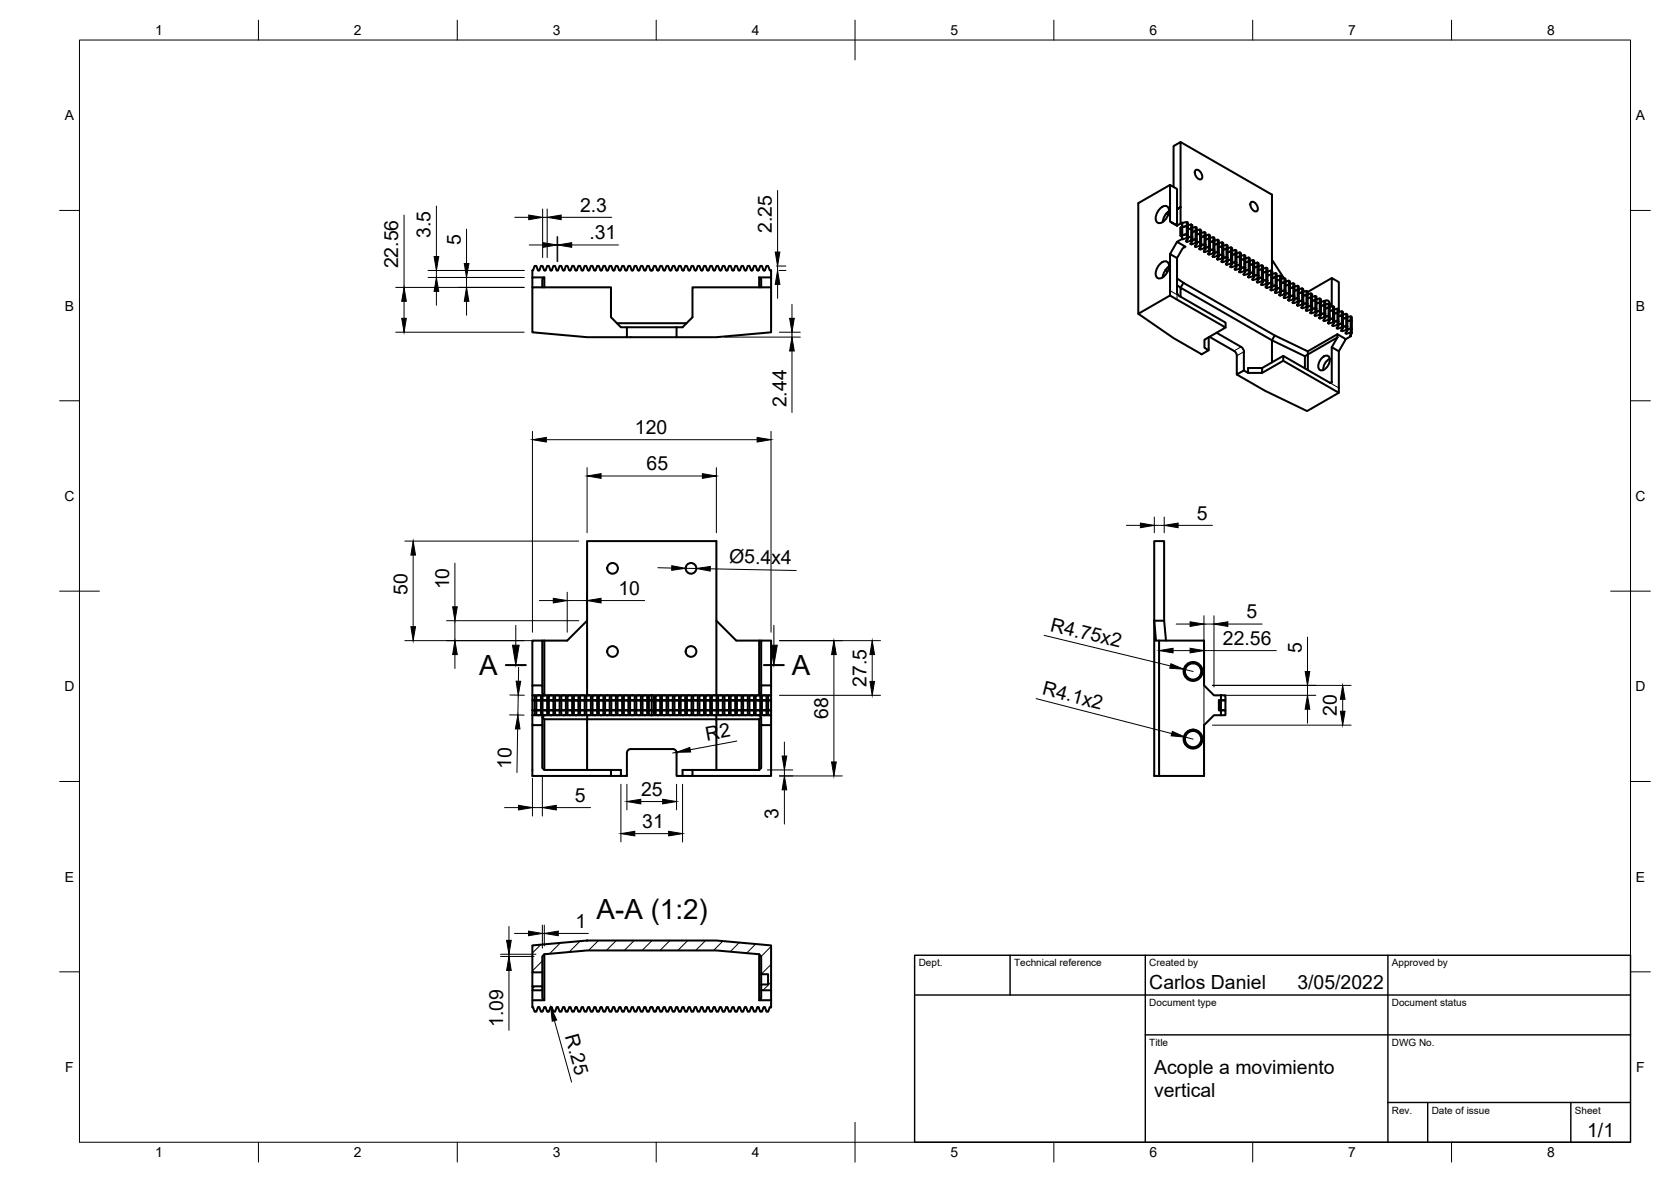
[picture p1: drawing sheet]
<svg xmlns="http://www.w3.org/2000/svg" width="420mm" height="297mm" viewBox="0 0 420 297" stroke-linecap="round" stroke-linejoin="round" font-family="sans-serif">
<!-- layer: Visible -->
<g fill="none" stroke="#000" stroke-width=".51">
<path d="M296.8 35.7l23 13.2v16.4l3 4.6M291.8 52.3a1.19 1.19 0 0 1 1.7-.5 1.19 1.19 0 0 1 .4 1.7l-.5 1.1a2.1 2.1 0 0 1-2.3 1.4 2.11 2.11 0 0 1 0-2.8zM293.2 53.7l.4 .2M293.8 53.8l-.2 .1 .2-.1M294 53l-1.1 1.2-.5 1.6M294.2 55.7v-9.2l1.8 1v9.2l-1.8-1 1.8 1 1.2-.7M294.2 46.5l-8 4.6v27.8M295.1 47v-10.3l1.7-1v20.5M296 52.6l.8-.5-.8 .5M297.3 59.1l-.1 1M297.3 57l-.1 2-.4 .3v-2.1l.4-.2-.4 .2v2.1l.5-.2M297.3 59.1h.1"/>
<path d="M297.3 57h.1M297.4 59.1l1-.3v1l-1.2 .3M298.4 56.8l-1 .3 1-.3v2l.3 .2v1l-.3-.2M298.4 55.8l.3 .1v1l-.3-.1zM298.4 55.8l-1.2 .2 .1 1M298.4 56.8l.3 .1v2.1l-.3-.2-1 .3M299.5 57.4l.3 .2v2l-.3-.1-.8 .2 .8-.2v1l-1 .3M299.5 57.4l-.8 .2 .8-.2v2.1l.3 .1v1l-.3-.1M299.5 56.4l.3 .2v1l-.3-.2zM299.5 56.4l-.8 .2M300.6 58l.3 .2v2.1l-.3-.2-.8 .2 .8-.2v1l-1 .3M300.6 58l-.8 .3 .8-.3v2.1l.3 .2v1l-.3-.2"/>
<path d="M300.6 57l.3 .2v1l-.3-.2zM300.6 57l-.8 .2M300.7 42.7a1.55 1.55 0 0 1 1.3 2.3 1.55 1.55 0 0 1-1.3-2.3zM301.7 58.7l.3 .2v2l-.3-.2-.8 .3 .8-.3v1.1l-1.1 .2M301.7 58.7l-.8 .2 .8-.2v2l.3 .2v1l-.3-.1M301.7 57.7l.3 .2v1l-.3-.2zM301.7 57.7l-.8 .2M302.9 59.3l.2 .2v2.1l-.2-.2-.9 .2 .9-.2v1l-1.2 .2M302.9 59.3l-.9 .2 .9-.2v2.1l.2 .2v1l-.2-.2M302.9 58.3l.2 .2v1l-.2-.2zM302.9 58.3l-.9 .2M304 60l.2 .1v2.1l-.2-.2-.9 .2 .9-.2v1l-1 .3"/>
<path d="M304 60l-.9 .2 .9-.2v2l.2 .2v1l-.2-.2M304 59l.2 .1v1l-.2-.1zM304 59l-.9 .2M305.1 59.6l.3 .2v1l-.3-.2zM305.1 59.6l-.9 .2M314.7 50.8a1.55 1.55 0 0 1 1.3 2.3 1.55 1.55 0 0 1-1.3-2.3zM133.9 72.2h19.7v7.5l2.5 2.5h1.5v2.5h-10l-13.7-1.2zM133.9 72.2v-2.5h3l-.5 .5v2M134 67.9l.4-1.1h.5l.3 1.1M134.1 67.9l-.2 .1v1.7M135.3 67.9l.1 .1M136.8 67.9l-.4-1.1h-.4l-.4 1.1-.2 .1"/>
<path d="M136.9 69.7v2.5M138.8 67.9h-.4l-.4-1.1h-.4l-.4 1.1h-.4M138.8 67.9l.3-1.1h.5l.4 1.1M140.3 67.9l.4-1.1h.4l.4 1.1M140.3 67.9h-.3M141.5 67.9l.2 .1M143.1 67.9l-.4-1.1h-.4l-.4 1.1-.3 .1M145 67.9h-.3l-.4-1.1h-.4l-.4 1.1h-.4M145.1 67.9l.3-1.1h.5l.3 1.1M146.6 67.9l.4-1.1h.4l.4 1.1M146.6 67.9h-.4M147.8 67.9l.1 .1"/>
<path d="M148.2 67.9l.4-1.1h.4l.4 1.1M148.2 67.9l-.3 .1M151.3 67.9h-.3l-.4-1.1h-.4l-.4 1.1h-.4M151.3 67.9l.4-1.1h.4l.4 1.1M152.5 67.9h.4l.4-1.1h.4l.4 1.1M154.1 67.9l.1 .1M154.5 67.9l.4-1.1h.4l.4 1.1M154.5 67.9l-.3 .1M155.7 67.9h.4l.3-1.1h.5l.3 1.1M157.6 67.9h-.3M157.6 67.9l.4-1.1h.4l.4 1.1M158.8 67.9h.4l.4-1.1h.4l.4 1.1"/>
<path d="M160.4 67.9l.1 .1M160.8 67.9l.3-1.1h.5l.3 1.1M160.8 67.9l-.3 .1M162 67.9h.3l.4-1.1h.5l.3 1.1M163.5 67.9h.5l.4-1.1h.5l.3 1.1h.4l.4-1.1h.4l.4 1.1 .3 .1 .5-1.2h.4l.4 1.1 .3 .1 .5-1.2h.4l.4 1.1 .2 .1 .5-1.2h.5l.3 1.1 .3 .1 .5-1.2h.4l.4 1.1 .3 .1 .5-1.2h.4l.4 1.1 .2 .1 .6-1.2h.4l.4 1.1 .2 .1 .5-1.2h.4l.4 1.1 .3 .1 .5-1.2h.4l.4 1.1 .3 .1 .5-1.2h.4l.4 1.1 .2 .1 .5-1.2h.5l.3 1.1 .3 .1 .5-1.2h.4l.4 1.1 .3 .1 .5-1.2h.4l.4 1.1 .2 .1 .6-1.2h.4l.3 1.1 .3 .1 .5-1.2h.4l.4 1.1 .3 .1 .5-1.2h.4l.4 1.1 .3 .1 .5-1.2h.4l.4 1.1 .2 .1 .5-1.2h.4l.4 1.1h.4v1.8M190.9 69.7v2.5M191.4 72.2v-2l-.5-.5h3v2.5M193.9 72.2h-19.8v7.5l-2.5 2.5h-1.5M193.9 72.2v11.3l-13.8 1.2h-10M286.2 78.9l8-4.6 14 8-5.3 3.1v2l1 .6-1.7 1-7.1-4zM291.8 66.2a1.19 1.19 0 0 1 1.7-.4 1.19 1.19 0 0 1 .4 1.6l-.5 1.1a2.1 2.1 0 0 1-2.3 1.4 2.11 2.11 0 0 1 0-2.8zM292.4 69.2l.3 .2"/>
<path d="M293 67.9l.5 .4M294 66.9l-1.1 1.2-.5 1.6M294.2 63.8v10.5M296 60.8l2.1 1.2-.7 .4-1.4 2.5-1.8-1.1zM296 64.9v8.7l.3 .7 11.9 6.8v1.2M296 70l1.6 1.1M296.8 74.6v-2.3l23 13.2v5.6M297.2 60.1l-1.2 .7M297.6 71.1l22.9 13.2 8.3 4 7.5-4.3M297.6 71.1l-.8 1.2-.8-.6M298.2 60.6l.2 .1M298.4 60.7h.1"/>
<path d="M298.7 60l-.5 .6M299.4 61.3l.1 .1M299.5 61.4h.1M299.8 60.6l-.4 .7M300.5 62h.1M300.9 61.3l-.4 .6M301.6 62.5v.1M301.6 62.6l.1 .1M302 61.9l-.4 .6M303.1 62.6l-.4 .5 .3 .2M305.1 60.6l.3 .2v2l-.3-.1-.9 .2 .9-.2v1l-1.2 .2-.1-.1 .4-.6M305.1 60.6l-.9 .2 .9-.2v2.1l.3 .1v1l-.3-.1"/>
<path d="M306 65.2h.1M306.2 65.2h.1M306.2 61.3l.3 .1v2.1l-.3-.2-.8 .2 .8-.2v1l-1.2 .3-.1-.2 .5-.6M306.2 61.3l-.8 .2 .8-.2v2l.3 .2v1l-.3-.2M306.2 60.2l.3 .2v1l-.3-.1zM306.2 60.2l-.8 .3M306.5 64.5l-.5 .6M307.3 61.9l.3 .2v2l-.3-.2-.8 .3 .8-.3v1.1l-1 .2M307.3 61.9l-.8 .2 .8-.2v2l.3 .2v1l-.3-.1M307.3 60.9l.3 .2v1l-.3-.2zM307.3 60.9l-.8 .2M308.2 66.3l.2 .2"/>
<path d="M308.4 62.5l.3 .2v2.1l-.3-.2-.8 .2 .8-.2v1l-1.1 .3-.2-.2 .5-.6M308.4 62.5l-.8 .2 .8-.2v2.1l.3 .2v1l-.3-.2M308.4 61.5l.3 .2v1l-.3-.2zM308.4 61.5l-.8 .2M308.7 65.8l-.5 .5M309.5 63.2l.3 .1v2.1l-.3-.2-.8 .2 .8-.2v1l-1.1 .3M309.5 63.2l-.8 .2 .8-.2v2l.3 .2v1l-.3-.2M309.5 62.2l.3 .1v1l-.3-.1zM309.5 62.2l-.8 .2M310.6 63.8l.3 .2v2l-.3-.1-.8 .2 .8-.2v1l-1.1 .2-.1-.1 .4-.6M310.6 63.8l-.8 .2 .8-.2v2.1l.3 .1v1l-.3-.1M310.6 62.8l.3 .2v1l-.3-.2z"/>
<path d="M310.6 62.8l-.8 .2M311.6 68.3l.2 .1M311.7 64.5l.3 .1v2.1l-.3-.2-.8 .2 .8-.2v1l-1.1 .3-.1-.2 .4-.6M311.7 64.5l-.8 .2 .8-.2v2l.3 .2v1l-.3-.2M311.7 63.4l.3 .2v1l-.3-.1zM311.7 63.4l-.8 .3M312 67.7l-.4 .6M312.8 65.1l.3 .2v2l-.3-.2-.8 .3 .8-.3v1.1l-1 .2M312.8 65.1l-.8 .2 .8-.2v2l.3 .2v1l-.3-.1M312.8 64.1l.3 .1v1.1l-.3-.2zM312.8 64.1l-.8 .2M313.1 68.3l-.4 .7"/>
<path d="M314 65.7l.3 .2v2.1l-.3-.2-.9 .2 .9-.2v1l-1.3 .2M314 65.7l-.9 .2 .9-.2v2.1l.3 .2v1l-.3-.2M314 64.7l.3 .2v1l-.3-.2zM314 64.7l-.9 .2M314.3 69l-.5 .6M314.9 70.2l.1 .1M315.1 66.4l.3 .2v2l-.3-.2-.8 .2 .8-.2v1l-1 .3-.3-.2M315.1 66.4l-.8 .2 .8-.2v2l.3 .2v1l-.3-.2M315.1 65.3l.3 .2v1.1l-.3-.2zM315.1 65.3l-.8 .3M315.4 69.6l-.5 .6M316 70.8l.1 .2"/>
<path d="M316.2 71h.1M316.2 67l.3 .2v2l-.3-.1-.8 .2 .8-.2v1l-1.2 .2M316.2 67l-.8 .2 .8-.2v2.1l.3 .1v1.1l-.3-.2M316.2 66l.3 .2v1l-.3-.2zM316.2 66l-.8 .2M316.5 70.3l-.5 .5M317.3 67.7l.3 .1v2.1l-.3-.2-.8 .2 .8-.2v1l-1 .3M317.3 67.7l-.8 .2 .8-.2v2l.3 .2v1l-.3-.2M317.3 66.6l.3 .2v1l-.3-.1zM317.3 66.6l-.8 .3M317.6 70.9l-.5 .6 .3 .1M318.4 68.3l.3 .2v2l-.3-.2-.8 .3 .8-.3v1.1l-1 .2"/>
<path d="M318.4 68.3l-.8 .2 .8-.2v2l.3 .2v1l-.3-.1M318.4 67.3l.3 .1v1.1l-.3-.2zM318.4 67.3l-.8 .2M318.4 71.8v.5l-.1-.2M318.7 71.5l-.5 .6M319.6 69l.3 .2v2l-.3-.2-.9 .3 .9-.3v1.1l-1.1 .2M319.6 69l-.9 .2 .9-.2v2l.3 .2v1l-.3-.1M319.6 68l.3 .1v1.1l-.3-.2zM319.6 68l-.9 .2M319.8 65.3v2.8M319.9 72.2l-.4 .6 .2 .2M320.7 69.6l.3 .2v2l-.3-.1-.8 .2 .8-.2v1l-1 .3"/>
<path d="M320.7 69.6l-.8 .3 .8-.3v2.1l.3 .1v1.1l-.3-.2M320.7 68.6l.3 .2v1l-.3-.2zM320.7 68.6l-.8 .2M321 72.9l-.4 .6M321.8 70.3l.3 .1v2.1l-.3-.2-.8 .2 .8-.2v1l-1 .3-.2-.2M321.8 70.3l-.8 .2 .8-.2v2l.3 .2v1l-.3-.2M321.8 69.2l.3 .2v1l-.3-.1zM321.8 69.2l-.8 .3M322.1 73.5l-.4 .6 .1 .1M323 70.9l.3 .2v2l-.3-.1-.9 .2 .9-.2v1l-1.2 .2M323 70.9l-.9 .2 .9-.2v2.1l.3 .1v1.1l-.3-.2M323 69.9l.3 .2v1l-.3-.2z"/>
<path d="M323 69.9l-.9 .2M323.3 74.2l-.5 .6M323.3 70.6v.1M324.1 71.6l.3 .1v2.1l-.3-.2-.8 .2 .8-.2v1l-1.3 .2M324.1 71.6l-.8 .2 .8-.2v2l.3 .2v1l-.3-.2M324.1 70.5l.3 .2v1l-.3-.1zM324.1 70.5l-.8 .2M324.4 74.8l-.5 .6 .3 .1M325 76v.1M325 76.1l.1 .1M325.2 76.1l.1 .1M325.2 72.2l.3 .2v2l-.3-.2-.8 .3 .8-.3v1.1l-1 .2"/>
<path d="M325.2 72.2l-.8 .2 .8-.2v2l.3 .2v1l-.3-.1M325.2 71.2l.3 .1v1.1l-.3-.2zM325.2 71.2l-.8 .2M325.5 75.4l-.5 .6M326.1 76.7l.1 .1M326.3 72.8l.3 .2v2l-.3-.1-.8 .2 .8-.2v1l-1 .3M326.3 72.8l-.8 .3 .8-.3v2.1l.3 .1v1.1l-.3-.2M326.3 71.8l.3 .2v1l-.3-.2zM326.3 71.8l-.8 .2M326.6 76.1l-.5 .6M326.6 72.6v.1M327.4 73.5l.3 .1v2.1l-.3-.2-.8 .2 .8-.2v1l-1.1 .3"/>
<path d="M327.4 73.5l-.8 .2 .8-.2v2l.3 .2v1l-.3-.2M327.4 72.5l.3 .1v1l-.3-.1zM327.4 72.5l-.8 .2M327.7 76.7l-.5 .6M327.7 73.2l.2 .1M328.5 74.1l.3 .2v2l-.3-.1-.8 .2 .8-.2v1l-1 .2-.3-.1M328.5 74.1l-.8 .2 .8-.2v2.1l.3 .1v1.1l-.3-.2M328.5 73.1l.3 .2v1l-.3-.2zM328.5 73.1l-.8 .2M328.8 77.4l-.5 .5 .2 .2M329.6 74.7l.3 .2v2.1l-.3-.2-.8 .2 .8-.2v1l-1.1 .3M329.6 74.7l-.8 .3 .8-.3v2.1l.3 .2v1l-.3-.2"/>
<path d="M329.6 73.7l.3 .2v1l-.3-.2zM329.9 78l-.4 .6M330.7 75.4l.3 .2v2l-.3-.2-.8 .2 .8-.2v1.1l-1.2 .1M330.7 75.4l-.8 .2 .8-.2v2l.3 .2v1l-.3-.1M330.7 74.4l.3 .1v1.1l-.3-.2zM330.7 74.4l-.8 .2M331.8 76l.3 .2v2l-.3-.1-.8 .2 .8-.2v1l-1.1 .3-.1-.2 .4-.6M331.8 76l-.8 .2 .8-.2v2.1l.3 .1v1.1l-.3-.2M331.8 75l.3 .2v1l-.3-.2zM331.8 75l-.8 .2M332.1 79.3l-.4 .5M332.9 75.7a.92 .92 0 0 1 1.1-.1 .92 .92 0 0 1 .4 1.1"/>
<path d="M333 76.7l.2 .1v2.1l-.2-.2-.9 .2 .9-.2v1l-1 .3-.3-.2M333 76.7l-.9 .2 .9-.2v2l.2 .2v1l-.2-.2M333 75.7l.2 .1v1l-.2-.1zM333 75.7l-.9 .2M333.2 79.9l-.4 .7M334.1 77.3l.2 .2v2l-.2-.1-.9 .2 .9-.2v1l-1.3 .2M334.1 77.3l-.9 .2 .9-.2v2.1l.2 .1v1l-.2-.1M334.1 76.3l.2 .2v1l-.2-.2zM334.1 76.3l-.9 .2M334.4 76.3h-.2M334.9 77v-7.1l1.7 1v7.5M334.9 69.9l-6.1 3.4v.6l.8-.2"/>
<path d="M335.2 77.9l.3 .2v2.1l-.3-.2-.9 .2 .9-.2v1l-1 .3-.3-.2M335.2 77.9l-.9 .3 .9-.3v2.1l.3 .2v1l-.3-.2M335.2 76.9l.3 .2v1l-.3-.2zM335.2 76.9l-.9 .2M336.3 78.6l.3 .2v2l-.3-.2-.8 .3 .8-.3v1.1l-1.2 .2M336.3 78.6l-.8 .2 .8-.2v2l.3 .2v1l-.3-.1M336.3 77.6l.3 .1v1.1l-.3-.2zM336.3 77.6l-.8 .2M337.4 79.2l.3 .2v2.1l-.3-.2-.8 .2 .8-.2v1l-1 .3M337.4 79.2l-.8 .2 .8-.2v2.1l.3 .2v1l-.3-.2M337.4 78.2l.3 .2v1l-.3-.2zM337.4 78.2l-.8 .2"/>
<path d="M338.5 79.9l.3 .1v2.1l-.3-.2-.8 .2 .8-.2v1l-1.1 .3-.2-.2 .5-.5M338.5 79.9l-.8 .2 .8-.2v2l.3 .2v1l-.3-.2M338.5 78.9l.3 .1v1l-.3-.1zM338.5 78.9l-.8 .2M339.6 79.5l.3 .2v1l-.3-.2zM339.6 79.5l-.8 .2M155.1 81.2h17.5M157.6 82.2h12.5M157.6 84.7h12.5M170.1 82.2v2.5M303.9 84.8v3.2M304.1 84.7l6.2 3.5 .5 .5 .2 .7"/>
<path d="M305.9 83.6l6.2 3.6M311 89.4v4.7l1.8-1M311 94.1l7.1 4.1 10.6 5.1 7.9-4.6M312.1 87.2l.5 .5 .2 .7M317.4 92.5v1.2h-3.6M320.5 84.3l-.7 1.2 8.3 4 .7-.4v-.8M322.7 89.4v1.3l-5.3 3M328.1 89.5v3.1M332.5 89.8a1.04 1.04 0 0 1 1.4-.3 1.04 1.04 0 0 1 .4 1.4l-.3 .9a1.66 1.66 0 0 1-2.2 1.1 2.44 2.44 0 0 1 .7-3.1zM334.3 80.5l-.4 .6M334.4 90.2a3 3 0 0 0-1.7 2.8M334.9 87.3v8.8l-.4 .2-11.8-6.9-5.3 3.1h-3.6v1.2l-1-.6v-4.7"/>
<path d="M335 81.8l.1 .1M335.5 81.2l-.5 .6M336.1 82.5l.3 .1M336.3 84l2.1 1.2-1.8 3.1-1.7-1 1.4-2.5zM336.3 84.8l-7.5 4.3v3.9M336.6 81.8l-.4 .7M336.6 88.3v10.4l-13.9-8M338.8 83.1l-.5 .6M339.5 84.3v.1M339.5 84.4l.2 .1M339.6 80.5l.3 .2v2l-.3-.1-.8 .2 .8-.2v1l-1 .2-.2-.1M339.6 80.5l-.8 .2 .8-.2v2.1l.3 .1v1l-.3-.1"/>
<path d="M339.7 84.1v.4M339.7 84.5l-1.3 .7M339.9 83.7l-.5 .6M147.6 156v18.7M180.1 156l.1 18.7h-1.2v1.3h.8M290.2 156v39h12.5v-12.8l2.5-2.5h1.8M290.2 156l.5 5h12v11.2l2.5 2.5h1.8M290.2 156h2.5l.5 5M290.2 156v-20h2.5v20M133.9 172.2v-11.2h2.5v11.2M133.9 179.7v2.5h2.5v-2M133.9 178.5v1.2"/>
<path d="M133.9 178.5h.5v1.2h-.5M134 176h.4v2.5h.5v1.2h-.5M134 176h.9v2.5h1.1v1.2h-1.1M134 176h-.1v2.5M134.4 174.7h-.5v1.3h.1M134.9 174.7h-.5v1.3h1.2M135.6 176h.4v2.5h.4v1.2h-.4M135.6 176h.8v2.5h1.2v1.2h-1.2M136 174.7h-1.1v1.3h.7M136.4 161h6.2l5-5v-20h32.5v20l5 5h6.3M136.4 174.7h-.4v1.3h1.2M136.9 161v13.7l-.5-.5v-2h-2.5v2.5"/>
<path d="M136.9 179.7l-.5 .5M137.2 176h.4v2.5h.4v1.2h-.4M137.2 176h.8v2.5h1.1v1.2h-1.1M137.6 174.7h-1.2v1.3h.8M138 174.7h-.4v1.3h1.2M138.8 176h.3v2.5h.5v1.2h-.5M138.8 176h.8v2.5h1.1v1.2h-1.1M139.1 174.7h-1.1v1.3h.8M139.6 174.7h-.5v1.3h1.2M140.3 176h.4v2.5h.4v1.2h-.4M140.3 176h.8v2.5h1.2v1.2h-1.2M140.7 174.7h-1.1v1.3h.7"/>
<path d="M141.1 174.7h-.4v1.3h1.2M141.9 176h.4v2.5h.4v1.2h-.4M141.9 176h.8v2.5h1.2v1.2h-1.2M142.3 174.7h-1.2v1.3h.8M142.7 174.7h-.4v1.3h1.2M143.5 176h.4v2.5h.4v1.2h-.4M143.5 176h.8v2.5h1.1v1.2h-1.1M143.9 174.7h-1.2v1.3h.8M144.3 174.7h-.4v1.3h1.2M145.1 176h.3v2.5h.5v1.2h-.5M145.1 176h.8v2.5h1.1v1.2h-1.1M145.4 174.7h-1.1v1.3h.8"/>
<path d="M145.9 174.7h-.5v1.3h1.2M146.6 176h.4v2.5h.4v1.2h-.4M146.6 176h.8v2.5h1.2v1.2h-1.2M147 174.7h-1.1v1.3h.7M147.4 174.7h-.4v1.3h1.2M147.7 179.7l-.1 1h-10.7l-.5-.5M148.2 176h.4v2.5h.4v1.2h-.4M148.2 176h.8v2.5h1.2v1.2h-1.2M148.6 174.7h-1.2v1.3h.8M149 174.7h-.4v1.3h1.2M149.8 176h.4v2.5h.4v1.2h-.4M149.8 176h.8v2.5h1.1v1.2h-1.1"/>
<path d="M150.2 174.7h-1.2v1.3h.8M150.6 174.7h-.4v1.3h1.1M151.3 176h.4v2.5h.4v1.2h-.4M151.3 176h.8v2.5h1.2v1.2h-1.2M151.7 174.7h-1.1v1.3h.7M152.1 174.7h-.4v1.3h1.2M152.9 176h.4v2.5h.4v1.2h-.4M152.9 176h.8v2.5h1.2v1.2h-1.2M153.3 174.7h-1.2v1.3h.8M153.7 174.7h-.4v1.3h1.2M154.5 176h.4v2.5h.4v1.2h-.4M154.5 176h.8v2.5h1.1v1.2h-1.1"/>
<path d="M154.9 174.7h-1.2v1.3h.8M155.3 174.7h-.4v1.3h1.2M156.1 176h.3v2.5h.5v1.2h-.5M156.1 176h.8v2.5h1.1v1.2h-1.1M156.4 174.7h-1.1v1.3h.8M156.9 174.7h-.5v1.3h1.2M157.6 176h.4v2.5h.4v1.2h-.4M157.6 176h.8v2.5h1.2v1.2h-1.2M158 174.7h-1.1v1.3h.7M158.4 174.7h-.4v1.3h1.2M159.2 176h.4v2.5h.4v1.2h-.4M159.2 176h.8v2.5h1.1v1.2h-1.1"/>
<path d="M159.6 174.7h-1.2v1.3h.8M160 174.7h-.4v1.3h1.2M160.8 176h.3v2.5h.5v1.2h-.5M160.8 176h.8v2.5h1.1v1.2h-1.1M161.1 174.7h-1.1v1.3h.8M161.6 174.7h-.5v1.3h1.2M162.3 176h.4v2.5h.5v1.2h-.5M162.3 176h.9v2.5h.7v1.2h-.7M162.7 174.7h-1.1v1.3h.7M163.2 174.7h-.5v1.3h1.1M163.8 176l.1 2.5h.5v1.2h-.5M163.9 174.7l-.1 1.3"/>
<path d="M163.9 176h.2zM164.1 176h.3v2.5h.5v1.2h-.5M164.1 176h.8v2.5h1.1v1.2h-1.1M164.4 174.7h-1.2v1.3h.6M164.9 174.7h-.5v1.3h1.2M165.6 176h.4v2.5h.4v1.2h-.4M165.6 176h.8v2.5h1.2v1.2h-1.2M166 174.7h-1.1v1.3h.7M166.4 174.7h-.4v1.3h1.2M167.2 176h.4v2.5h.4v1.2h-.4M167.2 176h.8v2.5h1.2v1.2h-1.2M167.6 174.7h-1.2v1.3h.8"/>
<path d="M168 174.7h-.4v1.3h1.2M168.8 176h.4v2.5h.4v1.2h-.4M168.8 176h.8v2.5h1.1v1.2h-1.1M169.2 174.7h-1.2v1.3h.8M169.6 174.7h-.4v1.3h1.1M170.3 176h.4v2.5h.5v1.2h-.5M170.3 176h.9v2.5h1.1v1.2h-1.1M170.7 174.7h-1.1v1.3h.7M171.2 174.7h-.5v1.3h1.2M171.9 176h.4v2.5h.4v1.2h-.4M171.9 176h.8v2.5h1.2v1.2h-1.2M172.3 174.7h-1.1v1.3h.7"/>
<path d="M172.7 174.7h-.4v1.3h1.2M173.5 176h.4v2.5h.4v1.2h-.4M173.5 176h.8v2.5h1.2v1.2h-1.2M173.9 174.7h-1.2v1.3h.8M174.3 174.7h-.4v1.3h1.2M175.1 176h.4v2.5h.4v1.2h-.4M175.1 176h.8v2.5h1.1v1.2h-1.1M175.5 174.7h-1.2v1.3h.8M175.9 174.7h-.4v1.3h1.1M176.6 176h.4v2.5h.4v1.2h-.4M176.6 176h.8v2.5h1.2v1.2h-1.2M177 174.7h-1.1v1.3h.7"/>
<path d="M177.4 174.7h-.4v1.3h1.2M178.2 176h.4v2.5h.4v1.2h-.4M178.2 176h.8v2.5h1.2v1.2h-1.2M178.6 174.7h-1.2v1.3h.8M179 174.7h-.4v1.3h1.2M179.8 176h.4v2.5h.4v1.2h-.4M179.8 176h.8v2.5h1.1v1.2h-1.1M180.1 179.7v1h10.8l.5-.5M180.6 174.7h-.4v1.3h1.2M181.4 176h.3v2.5h.5v1.2h-.5M181.4 176h.8v2.5h1.1v1.2h-1.1M181.7 174.7h-1.1v1.3h.8"/>
<path d="M182.2 174.7h-.5v1.3h1.2M182.9 176h.4v2.5h.4v1.2h-.4M182.9 176h.8v2.5h1.2v1.2h-1.2M183.3 174.7h-1.1v1.3h.7M183.7 174.7h-.4v1.3h1.2M184.5 176h.4v2.5h.4v1.2h-.4M184.5 176h.8v2.5h1.2v1.2h-1.2M184.9 174.7h-1.2v1.3h.8M185.3 174.7h-.4v1.3h1.2M186.1 176h.4v2.5h.4v1.2h-.4M186.1 176h.8v2.5h1.1v1.2h-1.1M186.5 174.7h-1.2v1.3h.8"/>
<path d="M186.9 174.7h-.4v1.3h1.1M187.6 176h.4v2.5h.4v1.2h-.4M187.6 176h.8v2.5h1.2v1.2h-1.2M188 174.7h-1.1v1.3h.7M188.4 174.7h-.4v1.3h1.2M189.2 176h.4v2.5h.4v1.2h-.4M189.2 176h.8v2.5h1.2v1.2h-1.2M189.6 174.7h-1.2v1.3h.8M190 174.7h-.4v1.3h1.2M190.8 176h.4v2.5h.4v1.2h-.4M190.8 176h.8v2.5h1.1v1.2h-1.1M190.9 161v13.7l.5-.5v-2h2.5v2.5"/>
<path d="M190.9 179.7l.5 .5v2h2.5v-2.5M191.2 174.7h-1.2v1.3h.8M191.4 172.2v-11.2h2.5v11.2M191.6 174.7h-.4v1.3h1.2M192.4 176h.3v2.5h.4v1.2h-.4M192.4 176h.7v2.5h.8v1.2h-.8M192.7 174.7h-1.1v1.3h.8M193.1 174.7h-.4v1.3h1.1M193.8 176l.1 2.5h-60M193.9 174.7l-.1 1.3M193.9 174.7h-.8v1.3h.7M291.4 161v34"/>
<path d="M306.5 176h.5h-.5v2.5h.5h-.5zM307 178.5h1.1v1.2h-1.1zM307 174.7h1.1v1.3h-1.1zM307 176h1.1v2.5h-1.1zM133.9 182.2v12.8h23.7v-5.8a1.01 1.01 0 0 1 1-1M136.4 182.2v10.8l.5 .5h16.7v1.5M136.9 180.7v12.8M147.6 193.5v-12.8h32.5v12.8M153.6 193.5h2.5v1.5M158.6 188.2h10.5M169.1 188.2a1.01 1.01 0 0 1 1 1M170.1 189.2v5.8h1.5v-1.5h19.3"/>
<path d="M171.6 195h2.5M190.9 180.7v12.8M191.4 182.2v10.8l-.5 .5M193.9 182.2v12.8h-19.8v-1.5M133.9 237.6l13.7-1.2h32.5l13.8 1.2v11.3h-2.5v-1.5h1.7v-2.6h-1.7v-4.4l-.5-.6-10.8-.9h-32.5l-10.7 .9-.5 .6v4h-2.5zM136.9 239.8v11.6h-3M190.9 239.8v11.6M133.9 244.4v3.5M133.9 248.9v4.2l.2 .1M134 253.2l.4 1h.5l.3-1M135.4 253.1l.2 .1 .4 1h.4l.4-1M135.4 253.1l-.1 .1"/>
<path d="M136.4 244.4v4.5h-2.5v-1h2.5M136.4 248.9v2l.5 .5M136.8 253.2h.4l.4 1h.4l.4-1h.4M138.8 253.2l.3 1h.5l.4-1M140 253.2h.3M140.3 253.2l.4 1h.4l.4-1M141.6 253.1l.3 .1 .4 1h.4l.4-1M141.7 253.1l-.2 .1M143.1 253.2h.4l.4 1h.4l.4-1h.3M145.1 253.2l.3 1h.5l.3-1M146.2 253.2h.4M146.6 253.2l.4 1h.4l.4-1"/>
<path d="M147.9 253.1l.3 .1M147.9 253.1l-.1 .1M148.2 253.2l.4 1h.4l.4-1M149.4 253.2h.4l.4 1h.4l.4-1h.3M151.3 253.2l.4 1h.4l.4-1M152.5 253.2l.4-.1 .4 1.1h.4l.4-1M154.2 253.1l.3 .1M154.2 253.1l-.1 .1M154.5 253.2l.4 1h.4l.4-1M155.7 253.2h.4l.3 1h.5l.3-1M157.3 253.2h.3M157.6 253.2l.4 1h.4l.4-1"/>
<path d="M158.8 253.2l.4-.1 .4 1.1h.4l.4-1M160.5 253.1l.3 .1M160.5 253.1l-.1 .1M160.8 253.2l.3 1h.5l.3-1M162 253.2h.3l.4 1h.5l.3-1M191.4 248.9v2l-.5 .5h3v-2.5M191.4 244.8v2.6M193.9 251.4v1.7l-.4 .1-.4 1h-.4l-.5-1.1-.2 .1-.4 1h-.4l-.5-1.1-.3 .1-.4 1h-.4l-.5-1.1-.3 .1-.4 1h-.4l-.5-1.1-.3 .1-.3 1h-.4l-.6-1.1-.2 .1-.4 1h-.4l-.5-1.1-.3 .1-.4 1h-.4l-.5-1.1-.3 .1-.3 1h-.5l-.5-1.1-.2 .1-.4 1h-.4l-.5-1.1-.3 .1-.4 1h-.4l-.5-1.1-.3 .1-.4 1h-.4l-.5-1.1-.2 .1-.4 1h-.4l-.6-1.1-.2 .1-.4 1h-.4l-.5-1.1-.3 .1-.4 1h-.4l-.5-1.1-.3 .1-.3 1h-.5l-.5-1.1-.2 .1-.4 1h-.4l-.5-1.1-.3 .1-.4 1h-.4l-.5-1.1-.3 .1-.4 1h-.4l-.4-1.1-.4 .1-.3 1h-.5l-.4-1.1-.5 .1"/>
<circle cx="154" cy="142.8" r="1.34"/>
<circle cx="173.7" cy="142.8" r="1.34"/>
<circle cx="154" cy="163.7" r="1.34"/>
<circle cx="173.7" cy="163.7" r="1.34"/>
<circle cx="300" cy="168.7" r="2.38"/>
<circle cx="300" cy="168.7" r="2.04"/>
<circle cx="300" cy="185.7" r="2.38"/>
<circle cx="300" cy="185.7" r="2.04"/>
</g>
<!-- layer: Visible fina -->
<g fill="none" stroke="#000" stroke-width=".25">
<path d="M297.3 56v4.1M297.4 56v4.1M294.2 73l1.8 1.1v1.2M298.3 60.6v.1M298.4 60.4v.3M298.5 60.2v.6M299.4 61.2v.1M299.5 61.1v.3M299.6 60.9v.5M300.5 61.8v.2M300.6 61.7v.3M300.7 61.5v.5"/>
<path d="M301.6 62.5v.1M301.7 62.3v.4M301.8 62.2v.5M302.7 63.1v.1M302.8 63v.3M303 62.8v.5M303.8 63.8v.1M303.9 63.6v.3M304.1 63.4v.6M304.9 64.4v.1M305 64.3v.3M305.2 64.1v.5"/>
<path d="M306 65v.2M306.1 64.9v.3M306.3 64.7v.5M307.1 65.7v.1M307.3 65.5v.4M307.4 65.4v.5M308.3 66.3v.1M308.4 66.2v.3M308.5 66v.5M309.4 67v.1M309.5 66.8v.3M309.6 66.7v.4"/>
<path d="M310.5 67.6v.1M310.6 67.5v.3M310.7 67.3v.5M311.6 68.2v.2M311.7 68.1v.3M311.8 67.9v.5M312.7 68.9v.1M312.8 68.7v.4M312.9 68.6v.5M313.8 69.5v.1M313.9 69.4v.3M314 69.2v.5"/>
<path d="M314.9 70.2v.1M315 70v.3M315.2 69.9v.4M316 70.8v.1M316.1 70.7v.3M316.3 70.5v.5M317.1 71.4v.2M317.2 71.3v.3M317.4 71.1v.5M318.3 72.1v.1M318.4 72v.2M318.5 71.8v.5"/>
<path d="M318.6 71.6v.7M319.5 72.8v.1M319.6 72.7v.2M319.7 72.5v.5M320.6 73.4v.1M320.7 73.3v.3M320.8 73.1v.5M321.7 74.1v.1M321.8 73.9v.3M321.9 73.8v.5M322.8 74.7v.1M322.9 74.6v.3"/>
<path d="M323.1 74.4v.5M323.9 75.3v.1M324 75.2v.3M324.2 75v.5M325 76v.1M325.1 75.8v.4M325.3 75.7v.5M326.1 76.6v.1M326.2 76.5v.3M326.4 76.3v.5M327.3 77.3v.1M327.4 77.1v.3"/>
<path d="M327.5 76.9v.6M328.4 77.9v.1M328.5 77.8v.3M328.6 77.6v.5M329.5 78.5v.1M329.6 78.4v.3M329.7 78.2v.5M330.6 79.2v.1M330.7 79v.4M330.8 78.9v.5M331.7 79.8v.1M331.8 79.7v.3"/>
<path d="M331.9 79.5v.5M312.1 87.2l-1.8 1M312.8 88.4l-1.8 1M332.8 80.5v.1M332.9 80.3v.3M333.1 80.1v.6M333.9 81.1v.1M334 81v.3M334.2 80.8v.5M334.9 96.1v.4l1.7 1M335 81.7v.2M335.1 81.6v.3"/>
<path d="M335.3 81.4v.5M336.1 82.4v.1M336.3 82.2v.4M336.4 82.1v.5M337.2 83v.1M337.4 82.9v.3M337.5 82.7v.5M338.3 83.7v.1M338.5 83.5v.3M338.6 83.3v.5M339.5 84.3v.1M339.6 84.2v.3"/>
</g>
<!-- layer: Border -->
<g fill="none" stroke="#000" stroke-width=".25">
<path d="M20 10.1h390v276.9h-390zM65 5.1v5M115 5.1v5M165 5.1v5M215 5.1v10M265 5.1v5M315 5.1v5M365 5.1v5M15 52.9h5M410 52.9h5M15 100.7h5M410 100.7h5"/>
<path d="M15 148.6h10M405 148.6h10M15 196.4h5M410 196.4h5M15 244.2h5M410 244.2h5M65 287v5M115 287v5M165 287v5M215 282.1v9.9M265 287v5M315 287v5"/>
<path d="M365 287v5"/>
</g>
<!-- layer: TitleBlock -->
<path d="M230 240.1h180v46.9h-180zM230 250h180M254 240.1v9.9M288 240.1v46.9M349 240.1v46.9M288 260.1h122M349 277.1h61M359 277.1v9.9M395 277.1v9.9" fill="none" stroke="#000" stroke-width=".36"/>
<!-- layer: Dimensions -->
<g fill="none" stroke="#000" stroke-width=".25">
<path d="M101.6 54v18.2M109.7 51.8v12.7M117.3 57.6v8.6M129.4 54.6h3.5M136.4 52.5v12.2M136.4 54.6h1.2M137.6 52.5v12.2M140.1 59.5v6.3M140.2 59.5v6.3M141.1 54.6h12.7M195.5 47.9v15.4M99.5 72.2h32.3"/>
<path d="M101.6 75.7v4.3M107.6 68h24.2M107.6 69.7h24.2M109.7 68v1.7M109.7 73.2v3.5M117.3 69.7v2.5M117.3 75.7v3.5M133.1 61.6h3.5M140.1 61.6h.1M143.7 61.6h11.8M195.2 66.9h2.4M195.5 66.9v1.1"/>
<path d="M195.5 71.5v3.5M195.9 68h1.7M199.1 76.5v3.5M99.5 83.5h32.3M182.2 84.7h19M196 83.5h5.2M199.1 83.5v1.2M199.1 88.2v15.5M133.9 108.4v50.5M137.4 110.5h53M147.6 117.5v16.4M151.1 119.6h25.5"/>
<path d="M180.1 117.5v16.4M193.9 108.4v50.5M101.8 136h43.7M103.9 139.5v18M283.2 132h3.5M290.2 129.9v4M290.2 132h2.5M292.7 129.9v4M296.2 132h8.7M112.3 156h33.2M114.4 141.5v11M114.4 156v5"/>
<path d="M135.6 150.9h3.5M142.6 148.8v10.1M142.6 150.9h5M147.6 148.8v5.1M151.1 150.9h11M165.4 142.7l3.5 .1M172.4 142.8l2.7 .1M178.6 142.9l21.6 .5M262.6 159.7l31.7 7.7M295.7 156.8h3.5M302.7 154.7v38.2M302.7 156.8h2.5"/>
<path d="M305.2 154.7v17.9M308.7 156.8h8.7M101.8 161h38.7M114.4 164.5v3.5M128.1 179.6l3.7 .1M128.2 174.7h3.6M130.3 174.7l-.1 5M130.4 167.7l-.1 3.5M196 161h25.4M196 174.7h25.4M209.7 164.5v27M219.3 164.5v6.7"/>
<path d="M260.5 175.6l34.1 8.7M291.5 161.4v31.5M295 163.5h4.2M297.7 168.2l2.3 .5M302.7 163.5h18.2M304.8 172.2h34.9M307.3 174.7h23.6M328.8 160.1v8.6M328.8 172.2v2.5M328.8 178.2v3.5M337.6 175.7v3M130.2 183.2l-.2 10.9"/>
<path d="M133.9 195.6v9.5M136.4 195.1v10M156.1 197.1v14.5M157.6 197.1v6.4M170.1 197.1v6.4M170.1 189l-1 .2M171.6 197.1v14.5M185.3 186.2l-11.8 2.2M193 193.5h6.3M196 195h15.8M197.2 186.5v3.5M197.2 193.5v1.5"/>
<path d="M197.2 198.5v8.6M298 185.2l2 .5M304.8 182.2h34.9M126.9 203h3.5M133.9 203h2.5M139.9 203h8.6M159.6 209.5h8.5M161.1 201.4h5.5M125.9 239.8h8.9M128 232.8v3.5M128 239.8v.6M129.4 234.6h3.5"/>
<path d="M136.4 232.5v5.8M136.4 234.6h.5M136.9 232.5v5.2M140.4 234.6h7.6M125.9 240.4h8.4M128 243.9v15M139.4 256.5l4.3 15.4"/>
</g>
<g fill="#000" stroke="#000" stroke-width=".25">
<path d="M132.9 54l3.5 .6-3.5 .6zM137.6 54.6l3.5-.6v1.2zM101 80h1.2l-.6 3.5zM101.6 72.2l.6 3.5h-1.2zM109.7 69.7l.6 3.5h-1.1zM109.2 64.5h1.1l-.6 3.5zM117.3 72.2l.6 3.5h-1.2zM116.7 66.2h1.2l-.6 3.5zM136.6 61l3.5 .6-3.5 .6zM140.2 61.6l3.5-.6v1.2zM195.5 68l.6 3.5h-1.2zM194.9 63.3h1.2l-.6 3.6z"/>
<path d="M198.5 80h1.2l-.6 3.5zM199.1 84.7l.6 3.5h-1.2zM133.9 110.5l3.5-.6v1.2zM147.6 119.6l3.5-.6v1.2zM176.6 119l3.5 .6-3.5 .6zM190.4 109.9l3.5 .6-3.5 .6zM103.9 136l.6 3.5h-1.2zM286.7 131.5l3.5 .5-3.5 .6zM292.7 132l3.5-.5v1.1zM103.3 157.5h1.2l-.6 3.5zM113.8 152.5h1.2l-.6 3.5zM139.1 150.4l3.5 .5-3.5 .6z"/>
<path d="M147.6 150.9l3.5-.5v1.1zM168.9 142.2l3.5 .6-3.5 .5zM175.1 142.9l3.5-.5v1.1zM299.2 156.3l3.5 .5-3.5 .6zM305.2 156.8l3.5-.5v1.1zM114.4 161l.6 3.5h-1.2zM129.8 171.2h1.1l-.6 3.5zM209.7 161l.6 3.5h-1.2zM219.3 161l.6 3.5h-1.2zM218.7 171.2h1.2l-.6 3.5zM294.4 166.8l3.3 1.4-3.6-.3zM291.5 163.5l3.5-.6v1.2z"/>
<path d="M299.2 162.9l3.5 .6-3.5 .6zM328.8 174.7l.5 3.5h-1.1zM328.2 168.7h1.1l-.5 3.5zM337.6 172.2l.6 3.5h-1.2zM337 178.7h1.2l-.6 3.5zM130.2 179.7l.5 3.5h-1.1zM170.1 189l3.3-1.2 .3 1.2zM196.7 190h1.1l-.6 3.5zM197.2 195l.6 3.5h-1.1zM209.1 191.5h1.2l-.6 3.5zM294.8 183.8l3.2 1.4-3.5-.3zM130.4 202.4l3.5 .6-3.5 .5z"/>
<path d="M136.4 203l3.5-.6v1.1zM156.1 209.5l3.5-.6v1.2zM157.6 201.4l3.5-.5v1.1zM166.6 200.9l3.5 .5-3.5 .6zM168.1 208.9l3.5 .6-3.5 .6zM127.4 236.3h1.1l-.5 3.5zM132.9 234l3.5 .6-3.5 .5zM136.9 234.6l3.5-.6v1.1zM128 240.4l.5 3.5h-1.1zM138.5 253.1l1.5 3.2-1.1 .3z"/>
</g>
<!-- layer: Sombreado -->
<g fill="none" stroke="#000" stroke-width=".25">
<path d="M136 237.4l-2.1 2.1M140.9 236.9l-2.7 2.8M145.8 236.5l-2.7 2.8M150.5 236.4l-2.5 2.5M155 236.4l-2.5 2.5M159.5 236.4l-2.5 2.5M164 236.4l-2.5 2.5M168.4 236.4l-2.5 2.5M172.9 236.4l-2.5 2.5M177.4 236.4l-2.5 2.5M181.8 236.5l-2.4 2.4M185.9 236.9l-2.3 2.3"/>
<path d="M190 237.2l-2.3 2.3M193.9 237.9l-2.5 2.5M134.5 247.9l-.6 .6M136.4 241.5l-2.5 2.5M193.9 242.4l-2.5 2.4M193.9 246.9l-2 2"/>
</g>
<!-- layer: Anotaciones -->
<path d="M127.2 167.1h5M192.1 167.1h5" fill="none" stroke="#000" stroke-width=".51"/>
<path d="M129.7 157.1v5M194.6 157.1v5" fill="none" stroke="#000" stroke-width=".25"/>
<path d="M128.9 162.1h1.6l-.8 5zM193.8 162.1h1.6l-.8 5z" fill="#000" stroke="#000" stroke-width=".25"/>
<g font-size="7">
<text x="120.5" y="169.6">A</text>
<text x="199.1" y="169.6">A</text>
<text x="150" y="230.8">A-A (1:2)</text>
</g>
<g font-size="4.9">
<text x="145.8" y="53.2">2.3</text>
<text x="108.3" y="59.8" transform="rotate(-90 108.3 59.8)">3.5</text>
<text x="194.1" y="58.6" transform="rotate(-90 194.1 58.6)">2.25</text>
<text x="115.8" y="61.5" transform="rotate(-90 115.8 61.5)">5</text>
<text x="148.2" y="60.1">.31</text>
<text x="100.1" y="67.5" transform="rotate(-90 100.1 67.5)">22.56</text>
<text x="197.7" y="102.4" transform="rotate(-90 197.7 102.4)">2.44</text>
<text x="159.6" y="109">120</text>
<text x="162.6" y="118.2">65</text>
<text x="300.9" y="130.6">5</text>
<text x="183.3" y="141.5" transform="rotate(1 183.3 141.5)">Ø5.4x4</text>
<text x="102.4" y="149.4" transform="rotate(-90 102.4 149.4)">50</text>
<text x="112.9" y="148.1" transform="rotate(-90 112.9 148.1)">10</text>
<text x="155.5" y="149.5">10</text>
<text x="313.4" y="155.4">5</text>
<text x="263.9" y="158.5" transform="rotate(14 263.9 158.5)">R4.75x2</text>
<text x="307.5" y="162">22.56</text>
<text x="327.3" y="164" transform="rotate(-90 327.3 164)">5</text>
<text x="217.8" y="172.6" transform="rotate(-90 217.8 172.6)">27.5</text>
<text x="261.9" y="174.5" transform="rotate(14 261.9 174.5)">R4.1x2</text>
<text x="336.1" y="179.9" transform="rotate(-90 336.1 179.9)">20</text>
<text x="208.2" y="180.7" transform="rotate(-90 208.2 180.7)">68</text>
<text x="177.7" y="186.2" transform="rotate(-11 177.7 186.2)">R2</text>
<text x="128.5" y="193.3" transform="rotate(-89 128.5 193.3)">10</text>
<text x="144.6" y="201.5">5</text>
<text x="161.2" y="200">25</text>
<text x="161.5" y="208">31</text>
<text x="195.8" y="205.9" transform="rotate(-90 195.8 205.9)">3</text>
<text x="144.7" y="233.2">1</text>
<text x="289" y="248.5">Carlos Daniel</text>
<text x="326.2" y="248.5">3/05/2022</text>
<text x="126.5" y="258" transform="rotate(-90 126.5 258)">1.09</text>
<text x="142" y="260.4" transform="rotate(74 142 260.4)">R.25</text>
<text x="290.2" y="269.9">Acople a movimiento</text>
<text x="290.2" y="275.8">vertical</text>
<text x="399.1" y="285.7">1/1</text>
</g>
<g font-size="3.5">
<text x="39" y="8.8">1</text>
<text x="89" y="8.8">2</text>
<text x="139" y="8.8">3</text>
<text x="189" y="8.8">4</text>
<text x="239" y="8.8">5</text>
<text x="289" y="8.8">6</text>
<text x="339" y="8.8">7</text>
<text x="389" y="8.8">8</text>
<text x="16.3" y="30.2">A</text>
<text x="411.3" y="30.2">A</text>
<text x="16.3" y="78">B</text>
<text x="411.3" y="78">B</text>
<text x="16.2" y="125.9">C</text>
<text x="411.2" y="125.9">C</text>
<text x="16.2" y="173.7">D</text>
<text x="411.2" y="173.7">D</text>
<text x="16.3" y="221.6">E</text>
<text x="411.3" y="221.6">E</text>
<text x="16.4" y="269.4">F</text>
<text x="411.4" y="269.4">F</text>
<text x="39" y="290.8">1</text>
<text x="89" y="290.8">2</text>
<text x="139" y="290.8">3</text>
<text x="189" y="290.8">4</text>
<text x="239" y="290.8">5</text>
<text x="289" y="290.8">6</text>
<text x="339" y="290.8">7</text>
<text x="389" y="290.8">8</text>
</g>
<g font-size="2.5">
<text x="231" y="242.9">Dept.</text>
<text x="255" y="242.9">Technical reference</text>
<text x="289" y="242.9">Created by</text>
<text x="350" y="242.9">Approved by</text>
<text x="289" y="252.8">Document type</text>
<text x="350" y="252.8">Document status</text>
<text x="289" y="262.9">Title</text>
<text x="350" y="262.9">DWG No.</text>
<text x="350" y="279.9">Rev.</text>
<text x="360" y="279.9">Date of issue</text>
<text x="396" y="279.9">Sheet</text>
</g>
</svg>
